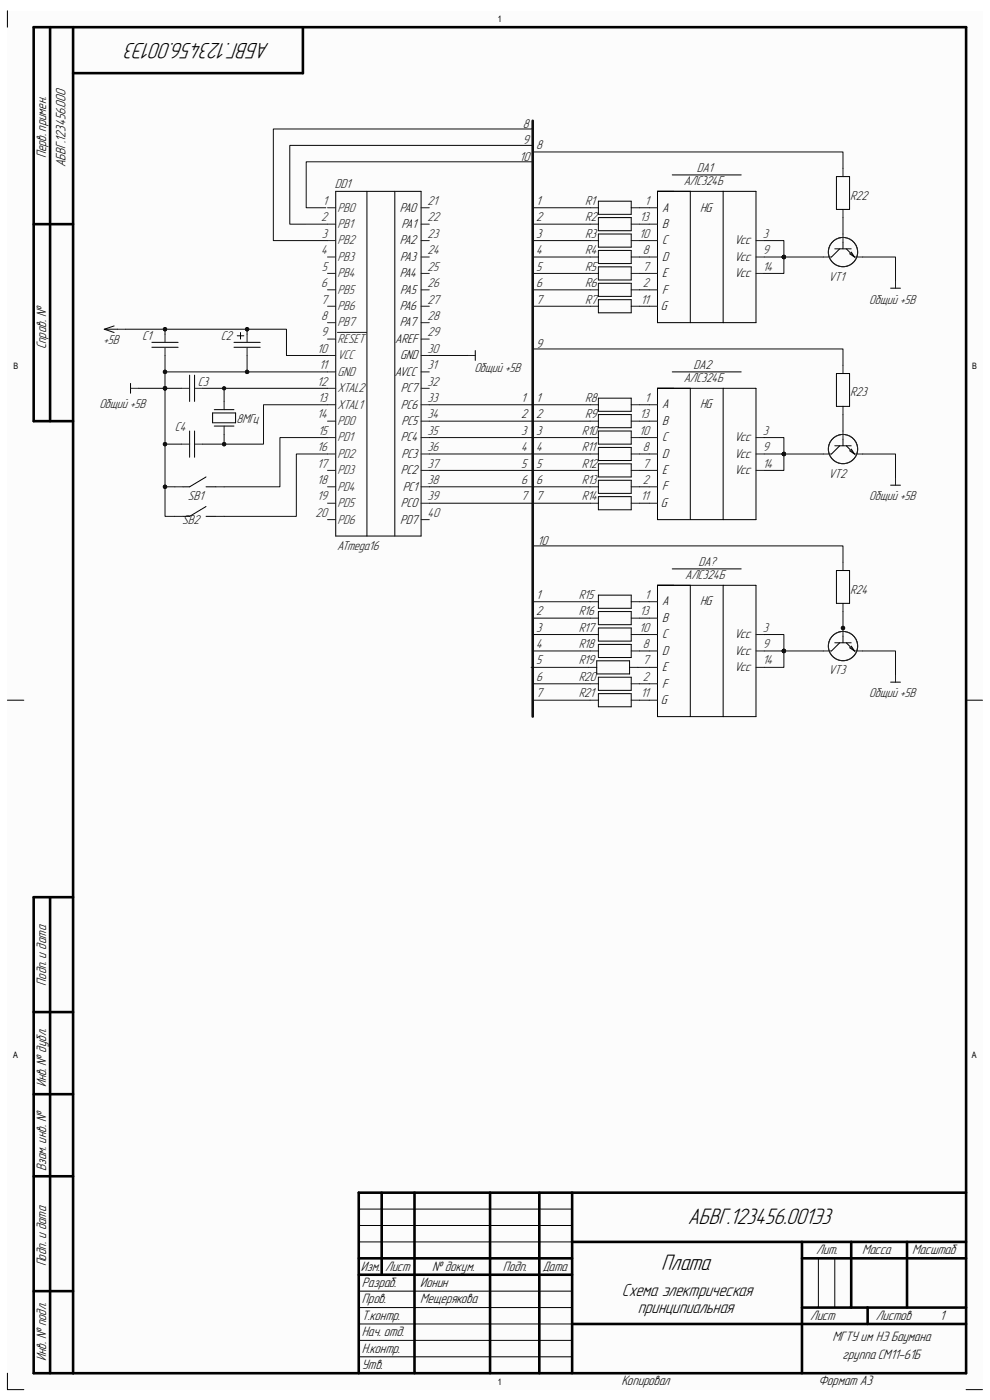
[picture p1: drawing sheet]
<svg xmlns="http://www.w3.org/2000/svg" width="210mm" height="297mm" viewBox="0 0 210 297" stroke-linecap="round" stroke-linejoin="round" font-family="sans-serif">
<g fill="#fcfcfc">
<path d="M1.6 2.3h206.8v292.5h-206.8z" fill-rule="evenodd"/>
<path d="M5.1 5.8h199.8v285.5h-199.8z" fill-rule="evenodd"/>
</g>
<g fill="none" stroke="#000" stroke-width=".21">
<path d="M1.6 2.3v3.5M142.6 37.1h14.6M177.4 37.5h2.8v6.9h-2.8zM71.2 40.6h18.1v73.1h-18.1zM77.8 40.6v73.1M83.8 40.6v73.1M126.9 42.7h7v2.8h-7zM126.9 46.2h7v2.8h-7zM126.9 49.6h7v2.8h-7zM126.9 53.1h7v2.8h-7zM126.9 56.6h7v2.8h-7zM139.5 40.6h20.9v27.9h-20.9z"/>
<path d="M146.4 40.6v27.9M153.4 40.6v27.9M177.1 52.8h3.5M178.1 52.8l-1.7 1.7M178.8 51.4v1.4M179.5 52.8l1.8 1.7M180.2 53.8l1.1 .7M180.6 53.5l.7 1M22.5 69.8h2.4M24.2 69.1l-2.1 .7 2.1 .7M32.2 72.6h5.6M32.2 73.7h5.6"/>
<path d="M40.2 79.6v5.6M41.3 79.6v5.6M49.6 72.6h5.6M49.6 73.7h5.6M50.3 71.2h1.4M51 70.5v1.4M100.8 74.4v2.1M126.9 60.1h7v2.8h-7zM126.9 63.6h7v2.8h-7zM142.6 78.9h14.6M188.9 61.1h2.1M27.7 81.3v2.1"/>
<path d="M40.2 91.4v5.6M41.3 91.4v5.6M45.1 87.6h4.9v2.1h-4.9zM45.5 86.9h4.1M45.5 90.4h4.1M126.9 84.5h7v2.8h-7zM126.9 88h7v2.7h-7zM126.9 91.4h7v2.8h-7zM126.9 94.9h7v2.8h-7zM126.9 98.4h7v2.8h-7zM139.5 82.4h20.9v27.8h-20.9zM146.4 82.4v27.8"/>
<path d="M153.4 82.4v27.8M177.1 94.6h3.5M178.1 94.6l-1.7 1.7M178.8 93.2v1.4M179.5 94.6l1.8 1.7M180.2 95.6l1.1 .7M180.6 95.3l.7 1M43.7 103.3h2.1M43.7 109.5h2.1M43.7 101.2l-2.6 1.5a2.8 2.8 0 0 1-2.3 .6M43.7 107.5l-2.6 1.5a2.8 2.8 0 0 1-2.3 .5M126.9 101.9h7v2.8h-7z"/>
<path d="M126.9 105.4h7v2.8h-7zM188.9 102.9h2.1M126.9 126.3h7v2.7h-7zM126.9 129.7h7v2.8h-7zM126.9 133.2h7v2.8h-7zM126.9 136.7h7v2.8h-7zM139.5 124.2h20.9v27.8h-20.9zM142.6 120.7h14.6M146.4 124.2v27.8M153.4 124.2v27.8M177.1 136.4h3.5M178.1 136.4l-1.7 1.7"/>
<path d="M178.8 135v1.4M179.5 136.4l1.8 1.7M180.2 137.4l1.1 .7M180.6 137.1l.7 1M1.6 148.5h3.5M126.6 140.2h7v2.8h-7zM126.9 143.7h7v2.8h-7zM126.9 147.2h7v2.7h-7zM188.9 144.7h2.1M204.9 148.5h3.5M76.1 260h45.3M76.1 256.5h45.3"/>
<path d="M76.1 277.4h45.3M76.1 273.9h45.3M76.1 263.5h45.3M173.6 267v10.4M177.1 267v10.4M1.6 291.3v3.5h3.5M76.1 287.8h45.3M76.1 284.4h45.3M76.1 280.9h45.3M204.9 294.8h3.5"/>
</g>
<g fill="none" stroke="#000" stroke-width=".55">
<path d="M10.6 5.8v83.5M15.5 5.8v285.5M64.3 5.8v9.7h-48.8M7.1 47.6h8.4M15.5 89.3h-8.4v-83.5h197.8v285.5h-197.8v-101h8.4M10.6 190.3v101M7.1 214.7h8.4M7.1 232.1h8.4M7.1 249.5h8.4M81 253v17.4M87.9 253v38.3M104 253v38.3"/>
<path d="M114.4 253v38.3M121.4 253v38.3M204.9 253h-128.8v38.3M7.1 273.9h8.4M76.1 267h45.3M76.1 270.4h45.3M121.4 263.5h83.5M170.1 267h34.8M170.1 263.5v27.8M170.1 277.4h34.8M180.6 263.5v13.9M184.1 277.4v3.5"/>
<path d="M192.4 263.5v13.9M121.4 280.9h83.5"/>
</g>
<g fill="none" stroke="#1c1c1c" stroke-width=".21">
<path d="M178.8 35.7v1.8M69.5 44.1h1.7M69.5 47.6h1.7M69.5 51h1.7M69.5 54.5h1.7M69.5 58h1.7M89.3 44.1h1.8M89.3 47.6h1.8M89.3 51h1.8M89.3 54.5h1.8M89.3 58h1.8M125.2 44.1h1.7"/>
<path d="M125.2 47.6h1.7M125.2 51h1.7M125.2 54.5h1.7M125.2 58h1.7M133.9 44.1h1.7M133.9 47.6h1.7M133.9 51h1.7M133.9 54.5h1.7M133.9 58h1.7M137.7 44.1h1.8M137.7 47.6h1.8M137.7 51h1.8"/>
<path d="M137.7 54.5h1.8M137.7 58h1.8M160.4 51h1.7M160.4 54.5h1.7M160.4 58h1.7M174.7 54.5h1.7M178.8 44.4v1.8M178.8 49.6v1.8M181.3 54.5h1.7M190 59.4v1.7M24.9 69.8h1.7M35 70.9v1.7"/>
<path d="M35 73.7v1.7M52.4 70.9v1.7M52.4 73.7v1.7M69.5 61.5h1.7M69.5 65h1.7M69.5 68.5h1.7M69.5 71.9h1.7M69.5 75.4h1.7M69.5 78.9h1.7M89.3 61.5h1.8M89.3 65h1.8M89.3 68.5h1.8"/>
<path d="M89.3 71.9h1.8M89.3 75.4h1.8M89.3 78.9h1.8M99.1 75.4h1.7M125.2 61.5h1.7M125.2 65h1.7M133.9 61.5h1.7M133.9 65h1.7M137.7 61.5h1.8M137.7 65h1.8M27.7 82.4h1.7M38.5 82.4h1.7"/>
<path d="M38.5 94.2h1.7M41.3 82.4h1.7M41.3 94.2h1.7M47.5 85.2v1.7M47.5 90.4v1.7M69.5 82.4h1.7M69.5 85.9h1.7M69.5 89.3h1.7M69.5 92.8h1.7M69.5 96.3h1.7M69.5 99.8h1.7M89.3 82.4h1.8"/>
<path d="M89.3 85.9h1.8M89.3 89.3h1.8M89.3 92.8h1.8M89.3 96.3h1.8M89.3 99.8h1.8M125.2 85.9h1.7M125.2 89.3h1.7M125.2 92.8h1.7M125.2 96.3h1.7M125.2 99.8h1.7M133.9 85.9h1.7M133.9 89.3h1.7"/>
<path d="M133.9 92.8h1.7M133.9 96.3h1.7M133.9 99.8h1.7M137.7 85.9h1.8M137.7 89.3h1.8M137.7 92.8h1.8M137.7 96.3h1.8M137.7 99.8h1.8M160.4 92.8h1.7M160.4 96.3h1.7M160.4 99.8h1.7M174.7 96.3h1.7"/>
<path d="M178.8 91.4v1.8M181.3 96.3h1.7M37.1 103.3h1.7M37.1 109.5h1.7M45.8 103.3h1.7M45.8 109.5h1.7M69.5 103.3h1.7M69.5 106.8h1.7M69.5 110.2h1.7M89.3 103.3h1.8M89.3 106.8h1.8M89.3 110.2h1.8"/>
<path d="M125.2 103.3h1.7M125.2 106.8h1.7M133.9 103.3h1.7M133.9 106.8h1.7M137.7 103.3h1.8M137.7 106.8h1.8M190 101.2v1.7M125.2 127.7h1.7M125.2 131.1h1.7M125.2 134.6h1.7M125.2 138.1h1.7M133.9 127.7h1.7"/>
<path d="M133.9 131.1h1.7M133.9 134.6h1.7M133.9 138.1h1.7M137.7 127.7h1.8M137.7 131.1h1.8M137.7 134.6h1.8M137.7 138.1h1.8M160.4 134.6h1.7M160.4 138.1h1.7M174.7 138.1h1.7M178.8 133.2v1.8M181.3 138.1h1.7"/>
<path d="M124.9 141.6h1.7M125.2 145.1h1.7M125.2 148.5h1.7M133.6 141.6h1.7M133.9 145.1h1.7M133.9 148.5h1.7M137.7 141.6h1.8M137.7 145.1h1.8M137.7 148.5h1.8M160.4 141.6h1.7M190 143v1.7"/>
<circle cx="178.8" cy="53.5" r="3.1"/>
<circle cx="178.8" cy="95.3" r="3.1"/>
<circle cx="178.8" cy="137.1" r="3.1"/>
</g>
<path d="M71.6 70.5h6.1" fill="none" stroke="#1d1d1d" stroke-width=".21"/>
<path d="M52.4 69.8h-17.4v1.1" fill="none" stroke="#0e0e0e" stroke-width=".21"/>
<circle cx="52.4" cy="69.8" r=".35" fill="#0e0e0e"/>
<circle cx="52.4" cy="69.8" r=".35" fill="none" stroke="#0e0e0e" stroke-width=".21"/>
<circle cx="35" cy="69.8" r=".35" fill="#0e0e0e"/>
<g fill="none" stroke="#0e0e0e" stroke-width=".21">
<path d="M52.4 70.9v-1.1h8.4v5.6h8.7"/>
<circle cx="35" cy="69.8" r=".35"/>
</g>
<circle cx="52.4" cy="69.8" r=".35" fill="#0e0e0e"/>
<g fill="none" stroke="#0e0e0e" stroke-width=".21">
<path d="M52.4 75.4v3.5h17.1"/>
<circle cx="52.4" cy="69.8" r=".35"/>
</g>
<circle cx="52.4" cy="78.9" r=".35" fill="#0e0e0e"/>
<g fill="none" stroke="#0e0e0e" stroke-width=".21">
<path d="M38.5 82.4h-3.5v20.9h2.1M43 82.4h26.5"/>
<circle cx="52.4" cy="78.9" r=".35"/>
</g>
<circle cx="35" cy="82.4" r=".35" fill="#0e0e0e"/>
<circle cx="35" cy="82.4" r=".35" fill="none" stroke="#0e0e0e" stroke-width=".21"/>
<circle cx="35" cy="94.2" r=".35" fill="#0e0e0e"/>
<circle cx="35" cy="94.2" r=".35" fill="none" stroke="#0e0e0e" stroke-width=".21"/>
<circle cx="35" cy="103.3" r=".35" fill="#0e0e0e"/>
<g fill="none" stroke="#0e0e0e" stroke-width=".21">
<path d="M35 94.2h3.5"/>
<circle cx="35" cy="103.3" r=".35"/>
</g>
<circle cx="35" cy="94.2" r=".35" fill="#0e0e0e"/>
<g fill="none" stroke="#0e0e0e" stroke-width=".21">
<path d="M47.5 82.4v2.8"/>
<circle cx="35" cy="94.2" r=".35"/>
</g>
<circle cx="47.5" cy="82.4" r=".35" fill="#0e0e0e"/>
<g fill="none" stroke="#0e0e0e" stroke-width=".21">
<path d="M69.5 85.9h-13.6v8.3h-12.9"/>
<circle cx="47.5" cy="82.4" r=".35"/>
</g>
<circle cx="47.5" cy="94.2" r=".35" fill="#0e0e0e"/>
<g fill="none" stroke="#0e0e0e" stroke-width=".21">
<path d="M47.5 92.1v2.1"/>
<circle cx="47.5" cy="94.2" r=".35"/>
</g>
<circle cx="47.5" cy="94.2" r=".35" fill="#0e0e0e"/>
<g fill="none" stroke="#0e0e0e" stroke-width=".21">
<path d="M26.6 69.8h8.4"/>
<circle cx="47.5" cy="94.2" r=".35"/>
</g>
<circle cx="35" cy="69.8" r=".35" fill="#0e0e0e"/>
<g fill="none" stroke="#0e0e0e" stroke-width=".21">
<path d="M113 34.7v-.4h-48v9.8h4.1M91.1 75.4h8M91.1 85.9h34.1M166.3 96.3v3.5h-4.2"/>
<circle cx="35" cy="69.8" r=".35"/>
</g>
<circle cx="166.3" cy="96.3" r=".35" fill="#0e0e0e"/>
<g fill="none" stroke="#0e0e0e" stroke-width=".21">
<path d="M135.6 85.9h2.1M135.6 89.3h2.1M135.6 92.8h2.1M135.6 96.3h2.1M135.6 99.8h2.1M162.1 96.3h4.2M135.6 103.3h2.1M135.6 106.8h2.1"/>
<circle cx="166.3" cy="96.3" r=".35"/>
</g>
<circle cx="166.3" cy="96.3" r=".35" fill="#0e0e0e"/>
<g fill="none" stroke="#0e0e0e" stroke-width=".21">
<path d="M166.3 96.3h8.4M178.8 88v3.4M183 96.3h7v4.9"/>
<circle cx="166.3" cy="96.3" r=".35"/>
</g>
<circle cx="166.3" cy="96.3" r=".35" fill="#0e0e0e"/>
<g fill="none" stroke="#0e0e0e" stroke-width=".21">
<path d="M162.1 92.8h4.2v3.5"/>
<circle cx="166.3" cy="96.3" r=".35"/>
</g>
<circle cx="166.3" cy="96.3" r=".35" fill="#0e0e0e"/>
<g fill="none" stroke="#0e0e0e" stroke-width=".21">
<path d="M166.3 54.5v3.5h-4.2"/>
<circle cx="166.3" cy="96.3" r=".35"/>
</g>
<circle cx="166.3" cy="54.5" r=".35" fill="#0e0e0e"/>
<g fill="none" stroke="#0e0e0e" stroke-width=".21">
<path d="M135.6 44.1h2.1M135.6 47.6h2.1M135.6 51h2.1M135.6 54.5h2.1M135.6 58h2.1M162.1 54.5h4.2M135.6 61.5h2.1M135.6 65h2.1"/>
<circle cx="166.3" cy="54.5" r=".35"/>
</g>
<circle cx="166.3" cy="54.5" r=".35" fill="#0e0e0e"/>
<g fill="none" stroke="#0e0e0e" stroke-width=".21">
<path d="M166.3 54.5h8.4M178.8 46.2v3.4M183 54.5h7v4.9"/>
<circle cx="166.3" cy="54.5" r=".35"/>
</g>
<circle cx="166.3" cy="54.5" r=".35" fill="#0e0e0e"/>
<g fill="none" stroke="#0e0e0e" stroke-width=".21">
<path d="M162.1 51h4.2v3.5"/>
<circle cx="166.3" cy="54.5" r=".35"/>
</g>
<circle cx="166.3" cy="54.5" r=".35" fill="#0e0e0e"/>
<g fill="none" stroke="#0e0e0e" stroke-width=".21">
<path d="M166.3 138.1v3.5h-4.2"/>
<circle cx="166.3" cy="54.5" r=".35"/>
</g>
<circle cx="166.3" cy="138.1" r=".35" fill="#0e0e0e"/>
<g fill="none" stroke="#0e0e0e" stroke-width=".21">
<path d="M135.6 127.7h2.1M135.6 131.1h2.1M135.6 134.6h2.1M135.6 138.1h2.1M162.1 138.1h4.2M135.3 141.6h2.4M135.6 145.1h2.1M135.6 148.5h2.1"/>
<circle cx="166.3" cy="138.1" r=".35"/>
</g>
<circle cx="166.3" cy="138.1" r=".35" fill="#0e0e0e"/>
<g fill="none" stroke="#0e0e0e" stroke-width=".21">
<path d="M166.3 138.1h8.4M183 138.1h7v4.9"/>
<circle cx="166.3" cy="138.1" r=".35"/>
</g>
<circle cx="166.3" cy="138.1" r=".35" fill="#0e0e0e"/>
<g fill="none" stroke="#0e0e0e" stroke-width=".21">
<path d="M162.1 134.6h4.2v3.5"/>
<circle cx="166.3" cy="138.1" r=".35"/>
</g>
<circle cx="166.3" cy="138.1" r=".35" fill="#0e0e0e"/>
<g fill="none" stroke="#0e0e0e" stroke-width=".21">
<path d="M113 44.1h12.2M113 47.6h12.2M113 51h12.2M113 54.5h12.2M113 58h12.2M52.4 78.9h-17.4v3.5M113 61.5h12.2M113 65h12.2"/>
<circle cx="166.3" cy="138.1" r=".35"/>
</g>
<circle cx="35" cy="82.4" r=".35" fill="#0e0e0e"/>
<circle cx="35" cy="82.4" r=".35" fill="none" stroke="#0e0e0e" stroke-width=".21"/>
<circle cx="35" cy="82.4" r=".35" fill="#0e0e0e"/>
<circle cx="35" cy="82.4" r=".35" fill="none" stroke="#0e0e0e" stroke-width=".21"/>
<circle cx="35" cy="78.9" r=".35" fill="#0e0e0e"/>
<circle cx="35" cy="78.9" r=".35" fill="none" stroke="#0e0e0e" stroke-width=".21"/>
<circle cx="52.4" cy="78.9" r=".35" fill="#0e0e0e"/>
<g fill="none" stroke="#0e0e0e" stroke-width=".21">
<path d="M113 74h65.8v3.5M35 103.3v6.2h2.1M113 115.8h65.8v3.5M113 127.7h12.2M113 131.1h12.2M113 134.6h12.2M113 138.1h12.2M112.7 141.6h12.2M113 145.1h12.2M113 148.5h12.2"/>
<circle cx="52.4" cy="78.9" r=".35"/>
</g>
<circle cx="35" cy="103.3" r=".35" fill="#0e0e0e"/>
<g fill="none" stroke="#0e0e0e" stroke-width=".21">
<path d="M29.4 82.4h5.6M69.5 92.8h-10.1v10.5h-11.9M69.5 96.3h-6.6v13.2h-15.4"/>
<circle cx="35" cy="103.3" r=".35"/>
</g>
<circle cx="35" cy="82.4" r=".35" fill="#0e0e0e"/>
<g fill="none" stroke="#0e0e0e" stroke-width=".21">
<path d="M35 75.4v3.5"/>
<circle cx="35" cy="82.4" r=".35"/>
</g>
<circle cx="35" cy="78.9" r=".35" fill="#0e0e0e"/>
<circle cx="35" cy="78.9" r=".35" fill="none" stroke="#0e0e0e" stroke-width=".21"/>
<path d="M178.8 77.5v1.7M178.8 86.2v1.8M178.8 119.3v1.7M178.8 128v1.8" fill="none" stroke="#1c1c1c" stroke-width=".21"/>
<path d="M177.4 79.2h2.8v7h-2.8zM177.4 121h2.8v7h-2.8z" fill="none" stroke="#000" stroke-width=".21"/>
<circle cx="178.8" cy="133.2" r=".35" fill="#0e0e0e"/>
<g fill="none" stroke="#0e0e0e" stroke-width=".21">
<path d="M178.8 129.8v3.4"/>
<circle cx="178.8" cy="133.2" r=".35"/>
</g>
<circle cx="178.8" cy="133.2" r=".35" fill="#0e0e0e"/>
<g fill="none" stroke="#0e0e0e" stroke-width=".21">
<path d="M113 30.8h-51.5v16.8h8M113 32.2h65.8v3.5M113 27.4h-55v23.6h11.5M91.1 89.3h34.1M91.1 92.8h34.1M91.1 96.3h34.1M91.1 99.8h34.1M91.1 103.3h34.1M91.1 106.8h34.1"/>
<circle cx="178.8" cy="133.2" r=".35"/>
</g>
<path d="M113 25.6v126.4" fill="none" stroke="#0e0e0e" stroke-width=".55"/>
<g font-size="5">
<text x="57.2" y="9.2" transform="rotate(-180 57.2 9.2)">АБВГ.123456.001Э3</text>
<text x="145.9" y="259.7">АБВГ.123456.001Э3</text>
<text x="140.3" y="269.5">Плата</text>
</g>
<g font-size="3.9">
<text x="131.9" y="275">Схема электрическая</text>
<text x="135.3" y="278.5">принципиальная</text>
</g>
<g font-size="3">
<text x="9.8" y="33.6" transform="rotate(-90 9.8 33.6)">Перв. примен.</text>
<text x="13.9" y="35.5" transform="rotate(-90 13.9 35.5)">АБВГ.123456.000</text>
<text x="9.8" y="74.1" transform="rotate(-90 9.8 74.1)">Справ. №</text>
<text x="9.8" y="209.1" transform="rotate(-90 9.8 209.1)">Подп. и дата</text>
<text x="9.8" y="230.7" transform="rotate(-90 9.8 230.7)">Инв. № дубл.</text>
<text x="9.8" y="248.5" transform="rotate(-90 9.8 248.5)">Взам. инв. №</text>
<text x="9.8" y="268.7" transform="rotate(-90 9.8 268.7)">Подп. и дата</text>
<text x="76.6" y="269.6">Изм.</text>
<text x="81.7" y="269.6">Лист</text>
<text x="91.7" y="269.6">№ докум.</text>
<text x="106.7" y="269.6">Подп.</text>
<text x="115.1" y="269.6">Дата</text>
<text x="173.1" y="266.1">Лит.</text>
<text x="182.9" y="266.1">Масса</text>
<text x="193.5" y="266.1">Масштаб</text>
<text x="76.8" y="273.1">Разраб.</text>
<text x="89.2" y="273.1">Ионин</text>
<text x="76.8" y="276.5">Пров.</text>
<text x="76.8" y="280">Т.контр.</text>
<text x="89.2" y="276.5">Мещерякова</text>
<text x="171.9" y="280">Лист</text>
<text x="185.8" y="280">Листов</text>
<text x="199.3" y="280">1</text>
<text x="76.8" y="287">Н.контр.</text>
<text x="76.8" y="283.5">Нач. отд.</text>
<text x="176.6" y="284.5">МГТУ им НЭ Баумана</text>
<text x="9.8" y="288.8" transform="rotate(-90 9.8 288.8)">Инв. № подл.</text>
<text x="76.8" y="290.4">Утв.</text>
<text x="131.8" y="293.9">Копировал</text>
<text x="173.6" y="293.9">Формат А3</text>
<text x="178.7" y="288.4">группа СМ11-61Б</text>
</g>
<g font-size="2.9" fill="#0e0e0e">
<text x="110.9" y="27.1">8</text>
<text x="110.2" y="34.1">10</text>
<text x="110.9" y="30.6">9</text>
<text x="113.7" y="31.6">8</text>
<text x="71" y="39.8">DD1</text>
<text x="145" y="39.3">АЛС324Б</text>
<text x="147.8" y="36.5">DA1</text>
<text x="113.7" y="43.5">1</text>
<text x="113.7" y="46.9">2</text>
<text x="124.2" y="43.5">R1</text>
<text x="124.2" y="46.9">R2</text>
<text x="180.4" y="42.3">R22</text>
<text x="113.7" y="50.5">3</text>
<text x="113.7" y="53.9">4</text>
<text x="124.2" y="50.5">R3</text>
<text x="124.2" y="53.9">R4</text>
<text x="113.7" y="57.4">5</text>
<text x="124.2" y="57.4">R5</text>
<text x="175.7" y="59.5">VT1</text>
<text x="113.7" y="60.9">6</text>
<text x="113.7" y="64.4">7</text>
<text x="124.2" y="60.9">R6</text>
<text x="124.2" y="64.4">R7</text>
<text x="184.4" y="64.4">Общий +5В</text>
<text x="21.9" y="72.9">+5В</text>
<text x="30.1" y="72.1">C1</text>
<text x="46.8" y="72.1">C2</text>
<text x="113.7" y="73.8">9</text>
<text x="42" y="81.8">C3</text>
<text x="100.6" y="78.9">Общий +5В</text>
<text x="145" y="81.1">АЛС324Б</text>
<text x="147.2" y="78.3">DA2</text>
<text x="21.1" y="86.7">Общий +5В</text>
<text x="50.2" y="89.7">8МГц</text>
<text x="110.6" y="85.3">1</text>
<text x="110.6" y="88.8">2</text>
<text x="113.7" y="85.3">1</text>
<text x="113.7" y="88.8">2</text>
<text x="124.2" y="85.3">R8</text>
<text x="124.2" y="88.8">R9</text>
<text x="180.4" y="84.1">R23</text>
<text x="37.1" y="91.5">C4</text>
<text x="110.6" y="92.2">3</text>
<text x="110.6" y="95.7">4</text>
<text x="113.7" y="92.2">3</text>
<text x="113.7" y="95.7">4</text>
<text x="123.4" y="92.2">R10</text>
<text x="123.4" y="95.7">R11</text>
<text x="110.6" y="99.2">5</text>
<text x="113.7" y="99.2">5</text>
<text x="123.4" y="99.2">R12</text>
<text x="175.7" y="101.3">VT2</text>
<text x="39.9" y="106.2">SB1</text>
<text x="110.6" y="102.7">6</text>
<text x="110.6" y="106.2">7</text>
<text x="113.7" y="102.7">6</text>
<text x="113.7" y="106.2">7</text>
<text x="123.4" y="102.7">R13</text>
<text x="123.4" y="106.2">R14</text>
<text x="184.4" y="106.2">Общий +5В</text>
<text x="38.7" y="111.3">SB2</text>
<text x="71.5" y="116.6">ATmega16</text>
<text x="114" y="115.6">10</text>
<text x="145.4" y="122.9">АЛС324Б</text>
<text x="148.2" y="120.1">DA?</text>
<text x="180.4" y="125.9">R24</text>
<text x="113.7" y="127">1</text>
<text x="113.7" y="130.6">2</text>
<text x="122.8" y="127">R15</text>
<text x="122.8" y="130.6">R16</text>
<text x="113.7" y="134">3</text>
<text x="113.7" y="137.5">4</text>
<text x="122.8" y="134">R17</text>
<text x="122.8" y="137.5">R18</text>
<text x="113.7" y="141">5</text>
<text x="122.8" y="141">R19</text>
<text x="175.7" y="143.1">VT3</text>
<text x="113.7" y="144.5">6</text>
<text x="113.7" y="148">7</text>
<text x="122.8" y="144.5">R20</text>
<text x="122.8" y="148">R21</text>
<text x="184.4" y="148">Общий +5В</text>
</g>
<g font-size="2.9" fill="#1c1c1c">
<text x="68.1" y="46.9">2</text>
<text x="68.5" y="43.5">1</text>
<text x="90.7" y="43.5">21</text>
<text x="90.7" y="46.9">22</text>
<text x="135.7" y="46.9">13</text>
<text x="136.8" y="43.5">1</text>
<text x="68.1" y="53.9">4</text>
<text x="68.2" y="50.5">3</text>
<text x="90.7" y="50.5">23</text>
<text x="90.7" y="53.9">24</text>
<text x="135.6" y="50.5">10</text>
<text x="136.4" y="53.9">8</text>
<text x="161.8" y="50.5">3</text>
<text x="161.8" y="53.9">9</text>
<text x="68.2" y="57.4">5</text>
<text x="90.7" y="57.4">25</text>
<text x="136.4" y="57.4">7</text>
<text x="161.8" y="57.4">14</text>
<text x="68.1" y="60.9">6</text>
<text x="68.1" y="64.4">7</text>
<text x="90.7" y="60.9">26</text>
<text x="90.7" y="64.4">27</text>
<text x="136" y="64.4">11</text>
<text x="136.4" y="60.9">2</text>
<text x="68.1" y="67.9">8</text>
<text x="68.1" y="71.3">9</text>
<text x="90.7" y="67.9">28</text>
<text x="90.7" y="71.3">29</text>
<text x="67.3" y="74.8">10</text>
<text x="90.7" y="74.8">30</text>
<text x="67.3" y="81.8">12</text>
<text x="67.7" y="78.3">11</text>
<text x="90.7" y="78.3">31</text>
<text x="90.7" y="81.8">32</text>
<text x="67.3" y="88.8">14</text>
<text x="67.5" y="85.3">13</text>
<text x="90.7" y="85.3">33</text>
<text x="90.7" y="88.8">34</text>
<text x="135.7" y="88.8">13</text>
<text x="136.8" y="85.3">1</text>
<text x="67.3" y="95.7">16</text>
<text x="67.5" y="92.2">15</text>
<text x="90.7" y="92.2">35</text>
<text x="90.7" y="95.7">36</text>
<text x="135.6" y="92.2">10</text>
<text x="136.4" y="95.7">8</text>
<text x="161.8" y="92.2">3</text>
<text x="161.8" y="95.7">9</text>
<text x="67.3" y="99.2">17</text>
<text x="90.7" y="99.2">37</text>
<text x="136.4" y="99.2">7</text>
<text x="161.8" y="99.2">14</text>
<text x="67.3" y="102.7">18</text>
<text x="67.3" y="106.2">19</text>
<text x="90.7" y="102.7">38</text>
<text x="90.7" y="106.2">39</text>
<text x="136" y="106.2">11</text>
<text x="136.4" y="102.7">2</text>
<text x="66.9" y="109.6">20</text>
<text x="90.7" y="109.6">40</text>
<text x="135.7" y="130.6">13</text>
<text x="136.8" y="127">1</text>
<text x="135.6" y="134">10</text>
<text x="136.4" y="137.5">8</text>
<text x="161.8" y="134">3</text>
<text x="161.8" y="137.5">9</text>
<text x="136.4" y="141">7</text>
<text x="161.8" y="141">14</text>
<text x="136" y="148">11</text>
<text x="136.4" y="144.5">2</text>
</g>
<g font-size="2.9" fill="#1d1d1d">
<text x="71.6" y="44.9">PB0</text>
<text x="71.6" y="48.4">PB1</text>
<text x="71.6" y="51.9">PB2</text>
<text x="71.6" y="55.3">PB3</text>
<text x="71.6" y="58.8">PB4</text>
<text x="71.6" y="62.3">PB5</text>
<text x="71.6" y="65.8">PB6</text>
<text x="71.6" y="69.3">PB7</text>
<text x="71.6" y="72.8">RESET</text>
<text x="71.6" y="76.2">VCC</text>
<text x="71.6" y="79.7">GND</text>
<text x="71.6" y="83.2">XTAL2</text>
<text x="71.6" y="86.7">XTAL1</text>
<text x="71.6" y="90.2">PD0</text>
<text x="71.6" y="93.6">PD1</text>
<text x="71.6" y="97.1">PD2</text>
<text x="71.6" y="100.6">PD3</text>
<text x="71.6" y="104.1">PD4</text>
<text x="71.6" y="107.6">PD5</text>
<text x="71.6" y="111.1">PD6</text>
</g>
<g font-size="2.9">
<text x="84.8" y="44.9">PA0</text>
<text x="140.5" y="44.9">A</text>
<text x="148.5" y="44.9">HG</text>
<text x="84.8" y="51.9">PA2</text>
<text x="85.2" y="48.4">PA1</text>
<text x="140.5" y="48.3">B</text>
<text x="140.5" y="51.9">C</text>
<text x="155.8" y="51.9">Vcc</text>
<text x="84.8" y="58.8">PA4</text>
<text x="84.9" y="55.3">PA3</text>
<text x="140.5" y="55.3">D</text>
<text x="140.5" y="58.8">E</text>
<text x="155.8" y="55.3">Vcc</text>
<text x="155.8" y="58.8">Vcc</text>
<text x="84.8" y="65.8">PA6</text>
<text x="84.9" y="62.3">PA5</text>
<text x="140.2" y="65.8">G</text>
<text x="140.5" y="62.3">F</text>
<text x="84.8" y="69.3">PA7</text>
<text x="83.9" y="72.8">AREF</text>
<text x="84.9" y="76.2">GND</text>
<text x="83.7" y="79.7">AVCC</text>
<text x="85" y="83.2">PC7</text>
<text x="85" y="86.7">PC6</text>
<text x="140.5" y="86.7">A</text>
<text x="148.5" y="86.7">HG</text>
<text x="85" y="93.6">PC4</text>
<text x="85.2" y="90.2">PC5</text>
<text x="140.5" y="90.1">B</text>
<text x="140.5" y="93.6">C</text>
<text x="155.8" y="93.6">Vcc</text>
<text x="85" y="100.6">PC2</text>
<text x="85.2" y="97.1">PC3</text>
<text x="140.5" y="97.1">D</text>
<text x="140.5" y="100.6">E</text>
<text x="155.8" y="97.1">Vcc</text>
<text x="155.8" y="100.6">Vcc</text>
<text x="85" y="107.6">PC0</text>
<text x="85.4" y="104.1">PC1</text>
<text x="140.2" y="107.6">G</text>
<text x="140.5" y="104.1">F</text>
<text x="84.9" y="111.1">PD7</text>
<text x="140.5" y="128.4">A</text>
<text x="140.5" y="132">B</text>
<text x="148.5" y="128.4">HG</text>
<text x="140.5" y="135.4">C</text>
<text x="155.8" y="135.4">Vcc</text>
<text x="140.5" y="138.9">D</text>
<text x="140.5" y="142.4">E</text>
<text x="155.8" y="138.9">Vcc</text>
<text x="155.8" y="142.4">Vcc</text>
<text x="140.2" y="149.4">G</text>
<text x="140.5" y="145.9">F</text>
</g>
<g font-size="1.9">
<text x="105.6" y="4.7">1</text>
<text x="2.8" y="78.2">B</text>
<text x="206.2" y="78.2">B</text>
<text x="2.8" y="224.5">A</text>
<text x="206.2" y="224.5">A</text>
<text x="105.6" y="293.8">1</text>
</g>
</svg>
